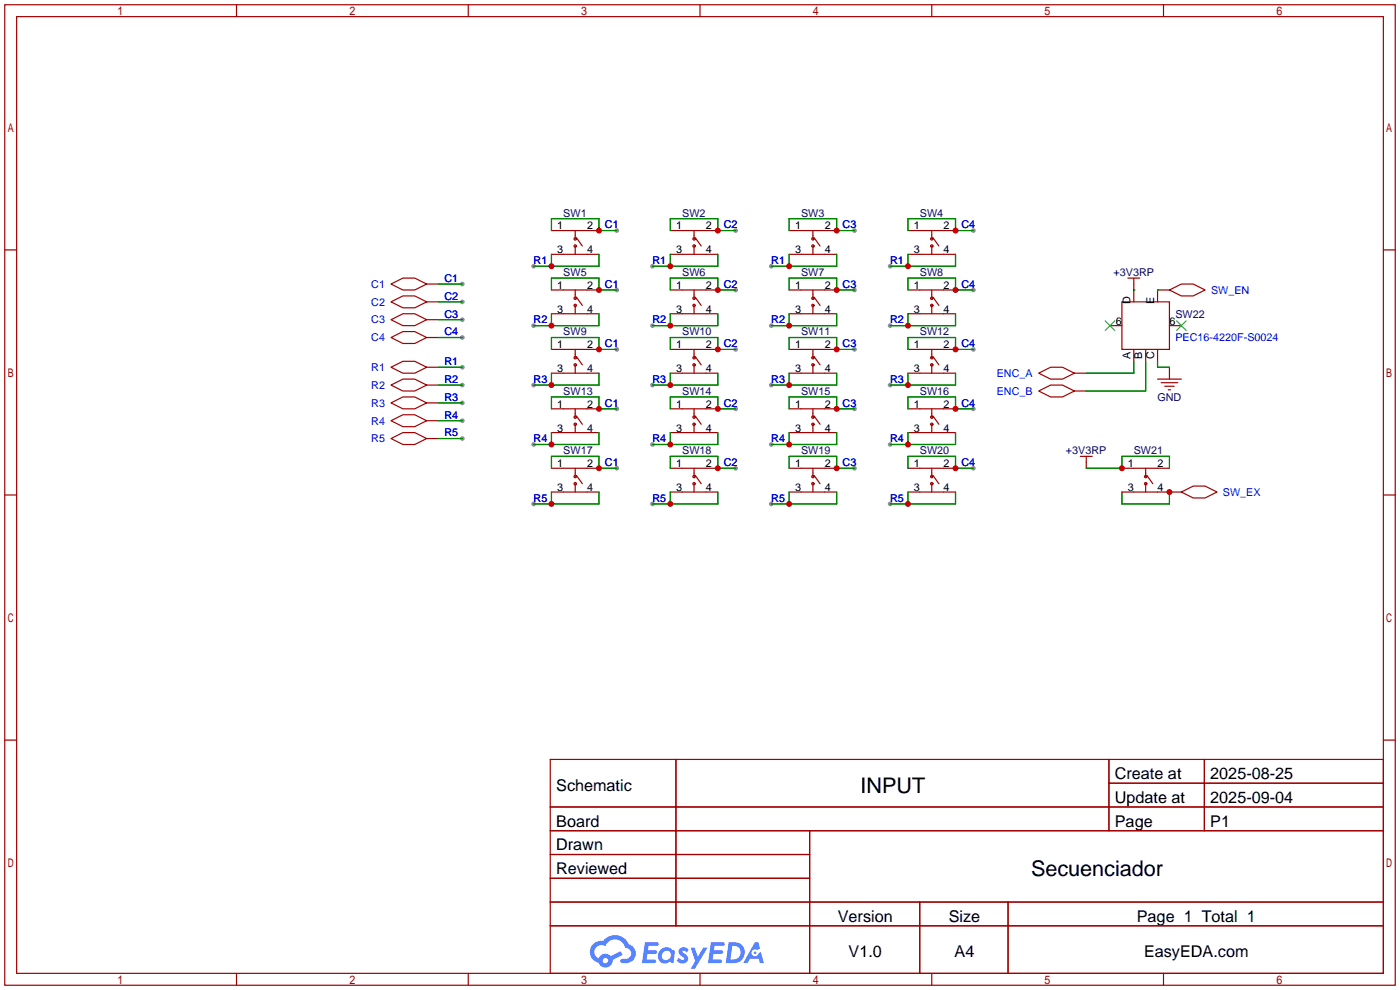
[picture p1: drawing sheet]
<svg xmlns="http://www.w3.org/2000/svg" width="299mm" height="212mm" viewBox="0 0 299 212" stroke-linecap="round" stroke-linejoin="round" font-family="sans-serif">
<g fill="#999">
<circle cx="131.8" cy="49.3" r=".51"/>
<circle cx="114" cy="56.9" r=".51"/>
<circle cx="157.2" cy="49.3" r=".51"/>
<circle cx="139.4" cy="56.9" r=".51"/>
<circle cx="182.6" cy="49.3" r=".51"/>
<circle cx="164.8" cy="56.9" r=".51"/>
<circle cx="208" cy="49.3" r=".51"/>
<circle cx="190.2" cy="56.9" r=".51"/>
<circle cx="131.8" cy="62" r=".51"/>
<circle cx="114" cy="69.6" r=".51"/>
<circle cx="157.2" cy="62" r=".51"/>
<circle cx="139.4" cy="69.6" r=".51"/>
<circle cx="182.6" cy="62" r=".51"/>
<circle cx="164.8" cy="69.6" r=".51"/>
<circle cx="208" cy="62" r=".51"/>
<circle cx="190.2" cy="69.6" r=".51"/>
<circle cx="131.8" cy="74.7" r=".51"/>
<circle cx="114" cy="82.3" r=".51"/>
<circle cx="157.2" cy="74.7" r=".51"/>
<circle cx="139.4" cy="82.3" r=".51"/>
<circle cx="182.6" cy="74.7" r=".51"/>
<circle cx="164.8" cy="82.3" r=".51"/>
<circle cx="208" cy="74.7" r=".51"/>
<circle cx="190.2" cy="82.3" r=".51"/>
<circle cx="131.8" cy="87.4" r=".51"/>
<circle cx="114" cy="95" r=".51"/>
<circle cx="157.2" cy="87.4" r=".51"/>
<circle cx="139.4" cy="95" r=".51"/>
<circle cx="182.6" cy="87.4" r=".51"/>
<circle cx="164.8" cy="95" r=".51"/>
<circle cx="208" cy="87.4" r=".51"/>
<circle cx="190.2" cy="95" r=".51"/>
<circle cx="131.8" cy="100.1" r=".51"/>
<circle cx="114" cy="107.7" r=".51"/>
<circle cx="157.2" cy="100.1" r=".51"/>
<circle cx="139.4" cy="107.7" r=".51"/>
<circle cx="182.6" cy="100.1" r=".51"/>
<circle cx="164.8" cy="107.7" r=".51"/>
<circle cx="208" cy="100.1" r=".51"/>
<circle cx="190.2" cy="107.7" r=".51"/>
<circle cx="98.8" cy="60.7" r=".51"/>
<circle cx="98.8" cy="64.5" r=".51"/>
<circle cx="98.8" cy="68.3" r=".51"/>
<circle cx="98.8" cy="72.1" r=".51"/>
<circle cx="98.8" cy="78.5" r=".51"/>
<circle cx="98.8" cy="82.3" r=".51"/>
<circle cx="98.8" cy="86.1" r=".51"/>
<circle cx="98.8" cy="89.9" r=".51"/>
<circle cx="98.8" cy="93.7" r=".51"/>
</g>
<g fill="none" stroke="#a10000" stroke-width=".25">
<path d="M1 1h297.2v209.6h-297.2zM3.6 3.6h292.1v204.4h-292.1zM50.5 1v2.6M100.1 1v2.6M149.6 1v2.6M199.1 1v2.6M248.7 1v2.6M1 53.4h2.6M295.7 53.4h2.5M1 105.8h2.6M295.7 105.8h2.5M1 158.2h2.6"/>
<path d="M295.7 158.2h2.5M117.6 162.3h178.1v45.7h-178.1zM117.6 172.5h178.1M117.6 177.5h178.1M144.5 162.3v35.6M173 177.5v30.5M237 162.3v15.2M237 167.4h58.7M257.4 162.3v15.2M117.6 182.6h55.4M117.6 192.8h178.1M117.6 187.7h55.4"/>
<path d="M117.6 197.9h178.1M196.6 192.8v15.2M215.4 192.8v15.2M50.5 208v2.6M100.1 208v2.6M149.6 208v2.6M199.1 208v2.6M248.7 208v2.6"/>
</g>
<g fill="#5487ff">
<path d="M145.3 202.7a1.3 1.3 0 0 1 1.9 .3l-.4 .6a.54 .54 0 0 0-.9-.2l.1 .2a1.34 1.34 0 0 1 .9 1.8 1.47 1.47 0 0 1-2.3-.1l.5-.6 .8 .5a.31 .31 0 0 0 .4-.3 .31 .31 0 0 0-.3-.4 1.12 1.12 0 0 1-.7-1.8z"/>
<path d="M147.6 202.5h.9l.6 2 1.2-2h.9l-2.7 4.6h-.9l1-1.7z"/>
<path d="M137.8 201.4h1.7a1.31 1.31 0 0 1 1.2 .2 .4 .4 0 0 1-.3 .5l-1.8 .1-.1 .9h1.6a.4 .4 0 0 1 .4 .4 .4 .4 0 0 1-.5 .4h-1.6l-.2 1.2h1.4a.46 .46 0 0 1 .5 0 .46 .46 0 0 1 .1 .5l-.4 .2h-2.6z"/>
<path d="M151.9 201.4h1.7a1.32 1.32 0 0 1 1.2 .2 .39 .39 0 0 1-.3 .5l-1.8 .1-.1 .9h1.6a.4 .4 0 0 1 .4 .4 .4 .4 0 0 1-.4 .4h-1.7l-.2 1.2h1.4a.46 .46 0 0 1 .5 0 .46 .46 0 0 1 .1 .5l-.4 .2h-2.6z"/>
<path d="M161.3 201.4h.8l.3 1.3-.6 .4a.75 .75 0 0 0-1.1 .3 .75 .75 0 0 0 .5 1 .75 .75 0 0 0 .9-.7l.5-.2 .6 2.3h-.8l-.3-.9h-1.8l-.5 .9h-1z"/>
<path d="M155.7 201.4l-.6 4.4h1.5a2.27 2.27 0 0 0 2.6-2.2 2.27 2.27 0 0 0-2.7-2.2zM156.5 202.1a1.5 1.5 0 0 1 1.8 1.6 1.5 1.5 0 0 1-1.9 1.4h-.3z"/>
<path d="M141.2 203a1.6 1.6 0 0 0-.3 2.3 1.6 1.6 0 0 0 2.3 .2l.7 .3 .3-2.4-.1-.3-.5-.1a1.58 1.58 0 0 0-2.4 0zM141.8 203.5a.98 .98 0 0 1 1.6 .4 .98 .98 0 0 1-1.1 1.3 .94 .94 0 0 1-.9-.7 .94 .94 0 0 1 .4-1z"/>
<path d="M126.8 201.8a2.37 2.37 0 0 0 1.1 4 1.54 1.54 0 0 0 1.8 1 1.54 1.54 0 0 0 1.2-1.6l2.2-1.1-.5-.8-2 1a1.57 1.57 0 0 0-2.7 .5 1.5 1.5 0 0 1-.7-2.1 1.5 1.5 0 0 1 2.2-.5 2.23 2.23 0 0 1 2.3-1.4 2.23 2.23 0 0 1 2 1.8 1.16 1.16 0 0 1 1.2 1.1 1.16 1.16 0 0 1-1.1 1.2h-.7a.47 .47 0 0 0-.5 .4 .47 .47 0 0 0 .4 .5 2.17 2.17 0 0 0 2.5-.9 2.17 2.17 0 0 0-.3-2.7l-.8-.4a3.2 3.2 0 0 0-5.5-.7l-1.1 .1zM128.8 205.3a.6 .6 0 0 1 1.2 0 .6 .6 0 0 1-1.2 0z"/>
<circle cx="161.4" cy="203.6" r=".28"/>
</g>
<g fill="none" stroke="#a10000" stroke-width=".25">
<path d="M117.9 49.3h10.1M117.9 54.4h10.1M122.9 49.3v1.8M122.9 52.6v1.8M123.2 50.8l1.3 1.8M143.3 49.3h10.1M143.3 54.4h10.1M148.3 49.3v1.8M148.3 52.6v1.8M148.6 50.8l1.3 1.8M168.7 49.3h10.1M168.7 54.4h10.1"/>
<path d="M173.7 49.3v1.8M173.7 52.6v1.8M174 50.8l1.3 1.8M194.1 49.3h10.1M194.1 54.4h10.1M199.1 49.3v1.8M199.1 52.6v1.8M199.4 50.8l1.3 1.8M241 59.4h2.6M242.3 59.4v5.1M83.6 60.7l2.5-1.3h2.5l2.6 1.3-2.6 1.3h-2.5zM83.6 64.5l2.5-1.3h2.5l2.6 1.3-2.6 1.3h-2.5z"/>
<path d="M83.6 68.3l2.5-1.2h2.5l2.6 1.2-2.6 1.3h-2.5zM83.6 72.1l2.5-1.2h2.5l2.6 1.2-2.6 1.3h-2.5zM83.6 78.5l2.5-1.3h2.5l2.6 1.3-2.6 1.3h-2.5zM91.2 60.7h2.5M91.2 64.5h2.5M91.2 68.3h2.5M91.2 72.1h2.5M91.2 78.5h2.5M117.9 62h10.1M117.9 67.1h10.1M117.9 74.7h10.1M117.9 79.8h10.1"/>
<path d="M122.9 62v1.8M122.9 65.3v1.8M122.9 74.7v1.8M122.9 78v1.8M123.2 63.5l1.3 1.8M123.2 76.2l1.3 1.8M143.3 62h10.1M143.3 67.1h10.1M143.3 74.7h10.1M143.3 79.8h10.1M148.3 62v1.8M148.3 65.3v1.8"/>
<path d="M148.3 74.7v1.8M148.3 78v1.8M148.6 63.5l1.3 1.8M148.6 76.2l1.3 1.8M168.7 62h10.1M168.7 67.1h10.1M168.7 74.7h10.1M168.7 79.8h10.1M173.7 62v1.8M173.7 65.3v1.8M173.7 74.7v1.8M173.7 78v1.8"/>
<path d="M174 63.5l1.3 1.8M174 76.2l1.3 1.8M194.1 62h10.1M194.1 67.1h10.1M194.1 74.7h10.1M194.1 79.8h10.1M199.1 62v1.8M199.1 65.3v1.8M199.1 74.7v1.8M199.1 78v1.8M199.4 63.5l1.3 1.8M199.4 76.2l1.3 1.8"/>
<path d="M222 79.8l2.5-1.3h2.6l2.5 1.3-2.5 1.2h-2.6zM229.6 79.8h2.6M237.2 69.6h2.6M239.8 64.5h10.1v10.2h-10.1zM242.3 74.7v2.5M244.9 74.7v2.5M247.4 74.7v2.5M249.9 62l2.6-1.3h2.5l2.6 1.3-2.6 1.2h-2.5zM249.9 62h-2.5v2.5M249.9 69.6h2.6M249.9 78.5v2.5M83.6 82.3l2.5-1.3h2.5l2.6 1.3-2.6 1.3h-2.5z"/>
<path d="M83.6 86.1l2.5-1.3h2.5l2.6 1.3-2.6 1.3h-2.5zM83.6 89.9l2.5-1.3h2.5l2.6 1.3-2.6 1.3h-2.5zM83.6 93.7l2.5-1.2h2.5l2.6 1.2-2.6 1.3h-2.5zM91.2 82.3h2.5M91.2 86.1h2.5M91.2 89.9h2.5M91.2 93.7h2.5M117.9 87.4h10.1M117.9 92.5h10.1M122.9 87.4v1.8M122.9 90.7v1.8M123.2 88.9l1.3 1.8"/>
<path d="M143.3 87.4h10.1M143.3 92.5h10.1M148.3 87.4v1.8M148.3 90.7v1.8M148.6 88.9l1.3 1.8M168.7 87.4h10.1M168.7 92.5h10.1M173.7 87.4v1.8M173.7 90.7v1.8M174 88.9l1.3 1.8M194.1 87.4h10.1M194.1 92.5h10.1"/>
<path d="M199.1 87.4v1.8M199.1 90.7v1.8M199.4 88.9l1.3 1.8M222 83.6l2.5-1.3h2.6l2.5 1.3-2.5 1.2h-2.6zM229.6 83.6h2.6M230.9 97.5h2.5M232.2 97.5v2.6M247.4 81h5.1M248.2 81.8h3.5M248.9 82.5h2.1M249.7 83.3h.5M117.9 100.1h10.1"/>
<path d="M117.9 105.2h10.1M122.9 100.1v1.8M122.9 103.4v1.8M123.2 101.6l1.3 1.8M143.3 100.1h10.1M143.3 105.2h10.1M148.3 100.1v1.8M148.3 103.4v1.8M148.6 101.6l1.3 1.8M168.7 100.1h10.1M168.7 105.2h10.1M173.7 100.1v1.8"/>
<path d="M173.7 103.4v1.8M174 101.6l1.3 1.8M194.1 100.1h10.1M194.1 105.2h10.1M199.1 100.1v1.8M199.1 103.4v1.8M199.4 101.6l1.3 1.8M239.8 100.1h10.1M239.8 105.2h12.7M244.9 100.1v1.8M244.9 103.4v1.8M245.1 101.6l1.3 1.8"/>
<path d="M252.5 105.2l2.5-1.3h2.6l2.5 1.3-2.5 1.2h-2.6z"/>
<circle cx="122.9" cy="51.1" r=".25"/>
<circle cx="122.9" cy="52.6" r=".25"/>
<circle cx="148.3" cy="51.1" r=".25"/>
<circle cx="148.3" cy="52.6" r=".25"/>
<circle cx="173.7" cy="51.1" r=".25"/>
<circle cx="173.7" cy="52.6" r=".25"/>
<circle cx="199.1" cy="51.1" r=".25"/>
<circle cx="199.1" cy="52.6" r=".25"/>
<circle cx="122.9" cy="63.8" r=".25"/>
<circle cx="122.9" cy="65.3" r=".25"/>
<circle cx="122.9" cy="78" r=".25"/>
<circle cx="122.9" cy="76.5" r=".25"/>
<circle cx="148.3" cy="63.8" r=".25"/>
<circle cx="148.3" cy="78" r=".25"/>
<circle cx="148.3" cy="65.3" r=".25"/>
<circle cx="148.3" cy="76.5" r=".25"/>
<circle cx="173.7" cy="63.8" r=".25"/>
<circle cx="173.7" cy="65.3" r=".25"/>
<circle cx="173.7" cy="78" r=".25"/>
<circle cx="173.7" cy="76.5" r=".25"/>
<circle cx="199.1" cy="63.8" r=".25"/>
<circle cx="199.1" cy="65.3" r=".25"/>
<circle cx="199.1" cy="78" r=".25"/>
<circle cx="199.1" cy="76.5" r=".25"/>
<circle cx="122.9" cy="90.7" r=".25"/>
<circle cx="122.9" cy="89.2" r=".25"/>
<circle cx="148.3" cy="89.2" r=".25"/>
<circle cx="148.3" cy="90.7" r=".25"/>
<circle cx="173.7" cy="90.7" r=".25"/>
<circle cx="173.7" cy="89.2" r=".25"/>
<circle cx="199.1" cy="89.2" r=".25"/>
<circle cx="199.1" cy="90.7" r=".25"/>
<circle cx="122.9" cy="101.9" r=".25"/>
<circle cx="122.9" cy="103.4" r=".25"/>
<circle cx="148.3" cy="101.9" r=".25"/>
<circle cx="148.3" cy="103.4" r=".25"/>
<circle cx="173.7" cy="103.4" r=".25"/>
<circle cx="173.7" cy="101.9" r=".25"/>
<circle cx="199.1" cy="103.4" r=".25"/>
<circle cx="199.1" cy="101.9" r=".25"/>
<circle cx="244.9" cy="101.9" r=".25"/>
<circle cx="244.9" cy="103.4" r=".25"/>
</g>
<g fill="none" stroke="#008700" stroke-width=".25">
<path d="M117.9 49.3v-2.6h10.1v2.6h3.8M117.9 54.4v2.5M128 54.4v2.5h-14M143.3 49.3v-2.6h10.1v2.6h3.8M143.3 54.4v2.5M153.4 54.4v2.5h-14M168.7 49.3v-2.6h10.1v2.6h3.8M168.7 54.4v2.5M178.8 54.4v2.5h-14M194.1 49.3v-2.6h10.1v2.6h3.8M194.1 54.4v2.5M204.2 54.4v2.5h-14"/>
<path d="M93.7 72.1h5.1M93.7 78.5h5.1M93.7 60.7h5.1M93.7 64.5h5.1M93.7 68.3h5.1M117.9 62v-2.6h10.1v2.6h3.8M117.9 67.1v2.5M117.9 74.7v-2.6h10.1v2.6h3.8M117.9 79.8v2.5M128 67.1v2.5h-14M128 79.8v2.5h-14M143.3 62v-2.6h10.1v2.6h3.8"/>
<path d="M143.3 67.1v2.5M143.3 74.7v-2.6h10.1v2.6h3.8M143.3 79.8v2.5M153.4 67.1v2.5h-14M153.4 79.8v2.5h-14M168.7 62v-2.6h10.1v2.6h3.8M168.7 67.1v2.5M168.7 74.7v-2.6h10.1v2.6h3.8M168.7 79.8v2.5M178.8 67.1v2.5h-14M178.8 79.8v2.5h-14M194.1 62v-2.6h10.1v2.6h3.8"/>
<path d="M194.1 67.1v2.5M194.1 74.7v-2.6h10.1v2.6h3.8M194.1 79.8v2.5M204.2 67.1v2.5h-14M204.2 79.8v2.5h-14M242.3 62h.1M242.3 77.2v2.6h-10.1M244.9 77.2v6.4h-12.7M247.4 62h.1M247.4 77.2v1.3h2.5M93.7 82.3h5.1M93.7 86.1h5.1"/>
<path d="M93.7 89.9h5.1M93.7 93.7h5.1M117.9 87.4v-2.6h10.1v2.6h3.8M117.9 92.5v2.5M128 92.5v2.5h-14M143.3 87.4v-2.6h10.1v2.6h3.8M143.3 92.5v2.5M153.4 92.5v2.5h-14M168.7 87.4v-2.6h10.1v2.6h3.8M168.7 92.5v2.5M178.8 92.5v2.5h-14M194.1 87.4v-2.6h10.1v2.6h3.8"/>
<path d="M194.1 92.5v2.5M204.2 92.5v2.5h-14M117.9 100.1v-2.6h10.1v2.6h3.8M117.9 105.2v2.5M128 105.2v2.5h-14M143.3 100.1v-2.6h10.1v2.6h3.8M143.3 105.2v2.5M153.4 105.2v2.5h-14M168.7 100.1v-2.6h10.1v2.6h3.8M168.7 105.2v2.5M178.8 105.2v2.5h-14M194.1 100.1v-2.6h10.1v2.6h3.8"/>
<path d="M194.1 105.2v2.5M204.2 105.2v2.5h-14M232.2 100.1h7.6v-2.6h10.1v2.6M239.8 105.2v2.5h10.1v-2.5"/>
</g>
<path d="M236.2 68.6l2.1 2M238.3 68.6l-2.1 2M251.5 68.6l2 2M253.5 68.6l-2 2" fill="none" stroke="#3c3" stroke-width=".25"/>
<g fill="#c00">
<circle cx="128" cy="49.3" r=".63"/>
<circle cx="117.9" cy="56.9" r=".63"/>
<circle cx="153.4" cy="49.3" r=".63"/>
<circle cx="143.3" cy="56.9" r=".63"/>
<circle cx="178.8" cy="49.3" r=".63"/>
<circle cx="168.7" cy="56.9" r=".63"/>
<circle cx="204.2" cy="49.3" r=".63"/>
<circle cx="194.1" cy="56.9" r=".63"/>
<circle cx="128" cy="62" r=".63"/>
<circle cx="117.9" cy="69.6" r=".63"/>
<circle cx="153.4" cy="62" r=".63"/>
<circle cx="143.3" cy="69.6" r=".63"/>
<circle cx="178.8" cy="62" r=".63"/>
<circle cx="168.7" cy="69.6" r=".63"/>
<circle cx="204.2" cy="62" r=".63"/>
<circle cx="194.1" cy="69.6" r=".63"/>
<circle cx="128" cy="74.7" r=".63"/>
<circle cx="117.9" cy="82.3" r=".63"/>
<circle cx="153.4" cy="74.7" r=".63"/>
<circle cx="143.3" cy="82.3" r=".63"/>
<circle cx="178.8" cy="74.7" r=".63"/>
<circle cx="168.7" cy="82.3" r=".63"/>
<circle cx="204.2" cy="74.7" r=".63"/>
<circle cx="194.1" cy="82.3" r=".63"/>
<circle cx="128" cy="87.4" r=".63"/>
<circle cx="117.9" cy="95" r=".63"/>
<circle cx="153.4" cy="87.4" r=".63"/>
<circle cx="143.3" cy="95" r=".63"/>
<circle cx="178.8" cy="87.4" r=".63"/>
<circle cx="168.7" cy="95" r=".63"/>
<circle cx="204.2" cy="87.4" r=".63"/>
<circle cx="194.1" cy="95" r=".63"/>
<circle cx="128" cy="100.1" r=".63"/>
<circle cx="117.9" cy="107.7" r=".63"/>
<circle cx="153.4" cy="100.1" r=".63"/>
<circle cx="143.3" cy="107.7" r=".63"/>
<circle cx="178.8" cy="100.1" r=".63"/>
<circle cx="168.7" cy="107.7" r=".63"/>
<circle cx="204.2" cy="100.1" r=".63"/>
<circle cx="194.1" cy="107.7" r=".63"/>
<circle cx="249.9" cy="105.2" r=".63"/>
<circle cx="239.8" cy="100.1" r=".63"/>
</g>
<g font-size="4.6">
<text x="183.9" y="169.4">INPUT</text>
<text x="220.4" y="187.2">Secuenciador</text>
</g>
<g font-size="3.5">
<text x="238.3" y="166.5">Create at</text>
<text x="258.7" y="166.5">2025-08-25</text>
<text x="118.9" y="169.1">Schematic</text>
<text x="238.3" y="171.6">Update at</text>
<text x="258.7" y="171.6">2025-09-04</text>
<text x="118.9" y="176.7">Board</text>
<text x="238.3" y="176.7">Page</text>
<text x="258.7" y="176.7">P1</text>
<text x="118.9" y="181.8">Drawn</text>
<text x="118.9" y="186.8">Reviewed</text>
<text x="179.1" y="197">Version</text>
<text x="202.8" y="197">Size</text>
<text x="243" y="197">Page 1 Total 1</text>
<text x="181.4" y="204.6">V1.0</text>
<text x="204" y="204.6">A4</text>
<text x="244.5" y="204.6">EasyEDA.com</text>
</g>
<g font-size="2.3" fill="#000080">
<text x="120.4" y="46.3">SW1</text>
<text x="145.8" y="46.3">SW2</text>
<text x="171.2" y="46.3">SW3</text>
<text x="196.6" y="46.3">SW4</text>
<text x="120.4" y="59">SW5</text>
<text x="145.8" y="59">SW6</text>
<text x="171.2" y="59">SW7</text>
<text x="196.6" y="59">SW8</text>
<text x="238" y="59">+3V3RP</text>
<text x="120.4" y="71.7">SW9</text>
<text x="145.8" y="71.7">SW10</text>
<text x="171.2" y="71.7">SW11</text>
<text x="196.6" y="71.7">SW12</text>
<text x="251.2" y="67.9">SW22</text>
<text x="120.4" y="84.4">SW13</text>
<text x="145.8" y="84.4">SW14</text>
<text x="171.2" y="84.4">SW15</text>
<text x="196.6" y="84.4">SW16</text>
<text x="247.4" y="85.6">GND</text>
<text x="120.4" y="97.1">SW17</text>
<text x="145.8" y="97.1">SW18</text>
<text x="171.2" y="97.1">SW19</text>
<text x="196.6" y="97.1">SW20</text>
<text x="227.8" y="97.1">+3V3RP</text>
<text x="242.3" y="97.1">SW21</text>
</g>
<g font-size="2.3">
<text x="119.1" y="49">1</text>
<text x="125.5" y="49">2</text>
<text x="144.5" y="49">1</text>
<text x="150.9" y="49">2</text>
<text x="169.9" y="49">1</text>
<text x="176.3" y="49">2</text>
<text x="195.3" y="49">1</text>
<text x="201.7" y="49">2</text>
<text x="119.1" y="54.1">3</text>
<text x="125.5" y="54.1">4</text>
<text x="144.5" y="54.1">3</text>
<text x="150.9" y="54.1">4</text>
<text x="169.9" y="54.1">3</text>
<text x="176.3" y="54.1">4</text>
<text x="195.3" y="54.1">3</text>
<text x="201.7" y="54.1">4</text>
<text x="119.1" y="61.7">1</text>
<text x="125.5" y="61.7">2</text>
<text x="144.5" y="61.7">1</text>
<text x="150.9" y="61.7">2</text>
<text x="169.9" y="61.7">1</text>
<text x="176.3" y="61.7">2</text>
<text x="195.3" y="61.7">1</text>
<text x="201.7" y="61.7">2</text>
<text x="241.6" y="65" transform="rotate(-90 241.6 65)">D</text>
<text x="246.7" y="65" transform="rotate(-90 246.7 65)">E</text>
<text x="119.1" y="66.8">3</text>
<text x="125.5" y="66.8">4</text>
<text x="144.5" y="66.8">3</text>
<text x="150.9" y="66.8">4</text>
<text x="169.9" y="66.8">3</text>
<text x="176.3" y="66.8">4</text>
<text x="195.3" y="66.8">3</text>
<text x="201.7" y="66.8">4</text>
<text x="238.5" y="69.4">6</text>
<text x="249.9" y="69.4">6</text>
<text x="119.1" y="74.4">1</text>
<text x="125.5" y="74.4">2</text>
<text x="144.5" y="74.4">1</text>
<text x="150.9" y="74.4">2</text>
<text x="169.9" y="74.4">1</text>
<text x="176.3" y="74.4">2</text>
<text x="195.3" y="74.4">1</text>
<text x="201.7" y="74.4">2</text>
<text x="241.6" y="76.7" transform="rotate(-90 241.6 76.7)">A</text>
<text x="244.1" y="76.7" transform="rotate(-90 244.1 76.7)">B</text>
<text x="246.7" y="76.8" transform="rotate(-90 246.7 76.8)">C</text>
<text x="119.1" y="79.5">3</text>
<text x="125.5" y="79.5">4</text>
<text x="144.5" y="79.5">3</text>
<text x="150.9" y="79.5">4</text>
<text x="169.9" y="79.5">3</text>
<text x="176.3" y="79.5">4</text>
<text x="195.3" y="79.5">3</text>
<text x="201.7" y="79.5">4</text>
<text x="119.1" y="87.1">1</text>
<text x="125.5" y="87.1">2</text>
<text x="144.5" y="87.1">1</text>
<text x="150.9" y="87.1">2</text>
<text x="169.9" y="87.1">1</text>
<text x="176.3" y="87.1">2</text>
<text x="195.3" y="87.1">1</text>
<text x="201.7" y="87.1">2</text>
<text x="119.1" y="92.2">3</text>
<text x="125.5" y="92.2">4</text>
<text x="144.5" y="92.2">3</text>
<text x="150.9" y="92.2">4</text>
<text x="169.9" y="92.2">3</text>
<text x="176.3" y="92.2">4</text>
<text x="195.3" y="92.2">3</text>
<text x="201.7" y="92.2">4</text>
<text x="119.1" y="99.8">1</text>
<text x="125.5" y="99.8">2</text>
<text x="144.5" y="99.8">1</text>
<text x="150.9" y="99.8">2</text>
<text x="169.9" y="99.8">1</text>
<text x="176.3" y="99.8">2</text>
<text x="195.3" y="99.8">1</text>
<text x="201.7" y="99.8">2</text>
<text x="241" y="99.8">1</text>
<text x="247.4" y="99.8">2</text>
<text x="119.1" y="104.9">3</text>
<text x="125.5" y="104.9">4</text>
<text x="144.5" y="104.9">3</text>
<text x="150.9" y="104.9">4</text>
<text x="169.9" y="104.9">3</text>
<text x="176.3" y="104.9">4</text>
<text x="195.3" y="104.9">3</text>
<text x="201.7" y="104.9">4</text>
<text x="241" y="104.9">3</text>
<text x="247.4" y="104.9">4</text>
</g>
<g font-size="2.3" fill="#00f">
<text x="129.3" y="48.8">C1</text>
<text x="154.7" y="48.8">C2</text>
<text x="180.1" y="48.8">C3</text>
<text x="205.5" y="48.8">C4</text>
<text x="114" y="56.4">R1</text>
<text x="139.4" y="56.4">R1</text>
<text x="164.8" y="56.4">R1</text>
<text x="190.2" y="56.4">R1</text>
<text x="79.3" y="61.5">C1</text>
<text x="79.3" y="65.3">C2</text>
<text x="95" y="60.2">C1</text>
<text x="95" y="64.1">C2</text>
<text x="129.3" y="61.5">C1</text>
<text x="154.7" y="61.5">C2</text>
<text x="180.1" y="61.5">C3</text>
<text x="205.5" y="61.5">C4</text>
<text x="258.8" y="62.8">SW_EN</text>
<text x="79.3" y="69.1">C3</text>
<text x="95" y="67.9">C3</text>
<text x="95" y="71.7">C4</text>
<text x="114" y="69.1">R2</text>
<text x="139.4" y="69.1">R2</text>
<text x="164.8" y="69.1">R2</text>
<text x="190.2" y="69.1">R2</text>
<text x="79.3" y="72.9">C4</text>
<text x="129.3" y="74.2">C1</text>
<text x="154.7" y="74.2">C2</text>
<text x="180.1" y="74.2">C3</text>
<text x="205.5" y="74.2">C4</text>
<text x="251.2" y="72.9">PEC16-4220F-S0024</text>
<text x="79.3" y="79.3">R1</text>
<text x="79.3" y="83.1">R2</text>
<text x="95" y="78">R1</text>
<text x="95" y="81.8">R2</text>
<text x="114" y="81.8">R3</text>
<text x="139.4" y="81.8">R3</text>
<text x="164.8" y="81.8">R3</text>
<text x="190.2" y="81.8">R3</text>
<text x="213" y="80.6">ENC_A</text>
<text x="79.3" y="86.9">R3</text>
<text x="95" y="85.6">R3</text>
<text x="95" y="89.5">R4</text>
<text x="129.3" y="86.9">C1</text>
<text x="154.7" y="86.9">C2</text>
<text x="180.1" y="86.9">C3</text>
<text x="205.5" y="86.9">C4</text>
<text x="213" y="84.4">ENC_B</text>
<text x="79.3" y="90.7">R4</text>
<text x="79.3" y="94.5">R5</text>
<text x="95" y="93.3">R5</text>
<text x="114" y="94.5">R4</text>
<text x="139.4" y="94.5">R4</text>
<text x="164.8" y="94.5">R4</text>
<text x="190.2" y="94.5">R4</text>
<text x="129.3" y="99.6">C1</text>
<text x="154.7" y="99.6">C2</text>
<text x="180.1" y="99.6">C3</text>
<text x="205.5" y="99.6">C4</text>
<text x="114" y="107.2">R5</text>
<text x="139.4" y="107.2">R5</text>
<text x="164.8" y="107.2">R5</text>
<text x="190.2" y="107.2">R5</text>
<text x="261.4" y="106">SW_EX</text>
</g>
</svg>
